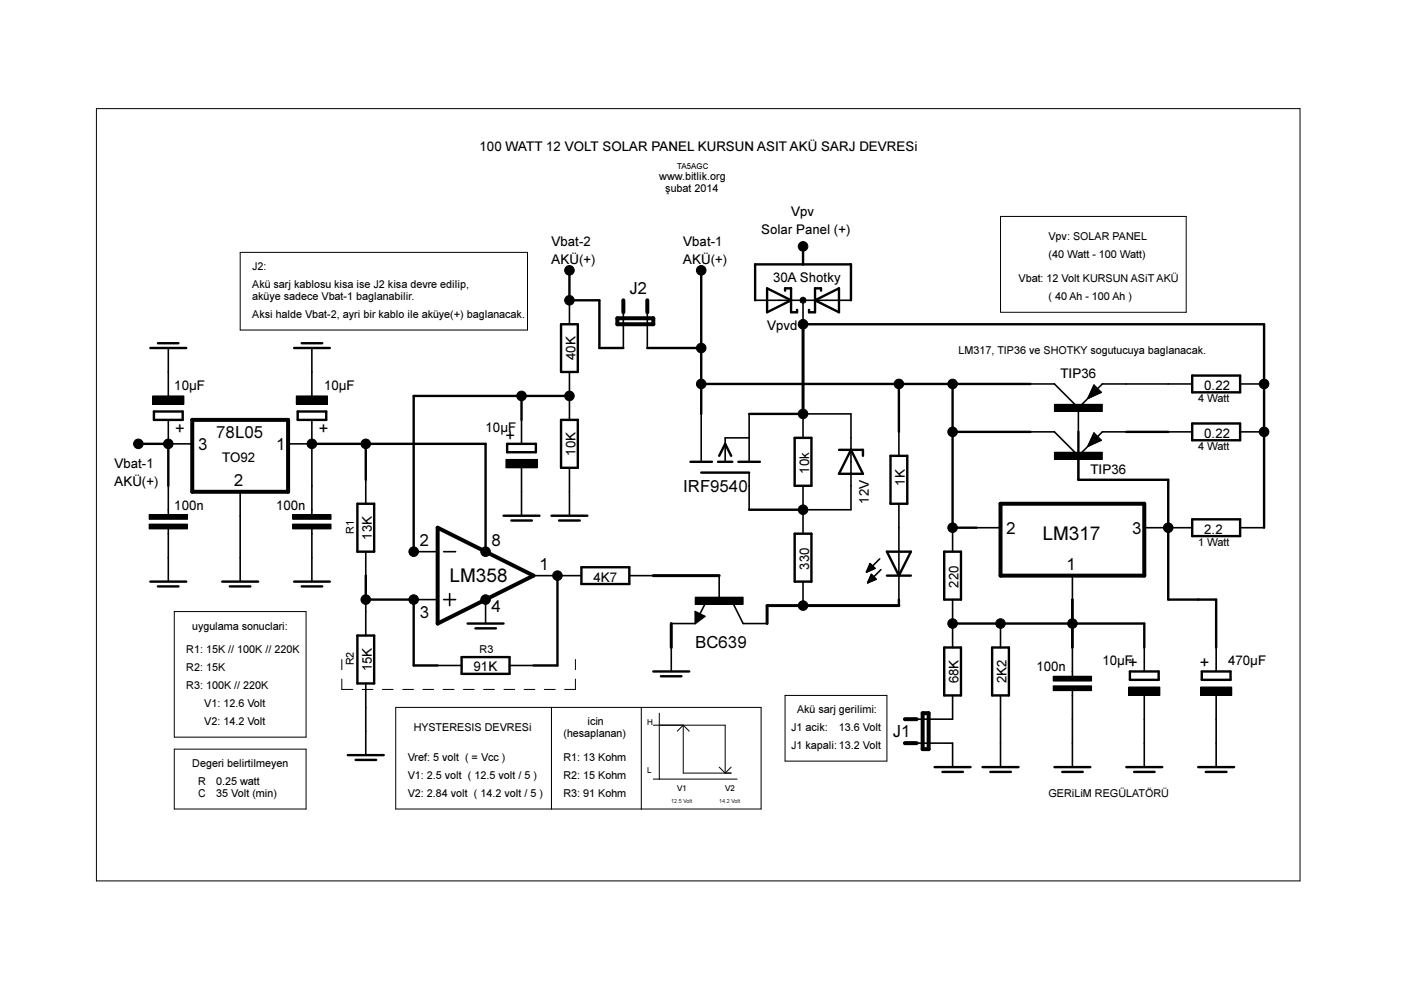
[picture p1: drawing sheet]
<svg xmlns="http://www.w3.org/2000/svg" width="297mm" height="210mm" viewBox="0 0 297 210" stroke-linecap="round" stroke-linejoin="round" font-family="sans-serif">
<g fill="none" stroke="#000" stroke-width=".21">
<path d="M20.4 23h255.2v163.8h-255.2zM50.9 53.5h60.9v16.5h-60.9zM212.1 45.9h39.4v20.3h-39.4zM32.4 83.9h6.6v1.8h-6.6zM62.8 83.9h6.6v1.8h-6.6zM107.3 97.4h6.6v1.8h-6.6zM223.6 95.9h10.1v1.5h-10.1zM223.6 85.7h10.1v1.5h-10.1zM31.6 111.1h8.1v1h-8.1zM31.6 109.1h8.1v1h-8.1zM62.1 111.1h8.1v1h-8.1zM62.1 109.1h8.1v1h-8.1z"/>
<path d="M37 129.7h27.9v26.6h-27.9zM72.5 139.8v2.2M122 139.8v2.2M147.4 126.6h10.2v1.5h-10.2zM37 158.8h27.9v12.7h-27.9zM72.5 144v2.2h2.3M76.8 146.2h2.3M81.1 146.2h2.3M83.9 150h77.5v21.5h-77.5zM85.4 146.2h2.3M89.7 146.2h2.2M93.9 146.2h2.4"/>
<path d="M98.3 146.2h2.2M102.5 146.2h2.3M106.8 146.2h2.3M111.1 146.2h2.3M115.4 146.2h2.3M116.9 150v21.5M122 144v2.2h-2.3M136 150v21.5M138.5 153.8h15.3v10.1M139.8 151.2v14M144.9 153.8v10.1h10.1M144.9 153.8l-1.3 1.2"/>
<path d="M144.9 153.8l1.2 1.2M166.5 147.4h21.5v14h-21.5zM223.3 145.4h8.1v1h-8.1zM223.3 143.4h8.1v1h-8.1zM239.3 145.7h6.6v1.7h-6.6zM254.5 145.7h6.7v1.7h-6.7zM138.5 165.2h17.8M152.5 162.6l1.3 1.3M155 162.6l-1.2 1.3"/>
<circle cx="120.7" cy="57.3" r="1.01"/>
<circle cx="148.7" cy="57.3" r="1.01"/>
<circle cx="170.3" cy="52.2" r="1.01"/>
<circle cx="120.7" cy="63.7" r="1.01"/>
<circle cx="148.7" cy="73.8" r="1.01"/>
<circle cx="170.3" cy="63.7" r=".67"/>
<circle cx="170.3" cy="68.8" r="1.01"/>
<circle cx="29.3" cy="94.1" r="1.01"/>
<circle cx="35.7" cy="94.1" r="1.01"/>
<circle cx="66.1" cy="94.1" r="1.01"/>
<circle cx="77.6" cy="94.1" r="1.01"/>
<circle cx="110.6" cy="83.9" r="1.01"/>
<circle cx="120.7" cy="83.9" r="1.01"/>
<circle cx="148.7" cy="81.4" r="1.01"/>
<circle cx="170.3" cy="87.8" r="1.01"/>
<circle cx="190.6" cy="81.4" r="1.01"/>
<circle cx="202" cy="81.4" r="1.01"/>
<circle cx="202" cy="91.6" r="1.01"/>
<circle cx="268" cy="81.4" r="1.01"/>
<circle cx="268" cy="91.6" r="1.01"/>
<circle cx="87.7" cy="117" r="1.01"/>
<circle cx="103" cy="117" r="1.01"/>
<circle cx="170.3" cy="108.1" r="1.01"/>
<circle cx="202" cy="111.9" r="1.01"/>
<circle cx="247.7" cy="111.9" r="1.01"/>
<circle cx="77.6" cy="127.1" r="1.01"/>
<circle cx="87.7" cy="127.1" r="1.01"/>
<circle cx="103" cy="127.1" r="1.01"/>
<circle cx="118.2" cy="122" r="1.01"/>
<circle cx="170.3" cy="128.4" r="1.01"/>
<circle cx="202" cy="132.2" r="1.01"/>
<circle cx="212.1" cy="132.2" r="1.01"/>
<circle cx="227.4" cy="132.2" r="1.01"/>
</g>
<g fill="none" stroke="#000" stroke-width=".34">
<path d="M35.7 73.8v10.1M66.1 73.8v10.1M120.7 63.7v5M120.7 78.9v10.1M132.2 66.2v7.6M137.2 66.2v7.6M160.1 63.7h20.3M170.3 63.7v5M35.7 89v5.1h5.1M61.1 94.1h5M66.1 89v20.1M110.6 89v5.1"/>
<path d="M110.6 99.2v10.1M120.7 99.2v10.1M148.7 87.8v10.1M158.8 87.8v10.1M158.8 92.8h-5v5.1M170.3 92.8v-5h10.1v20.3h-10.1M190.6 91.6v5M218.5 81.4h5.1l5 5.1M218.5 91.6h5.1l5 5M228.6 86.5v5.1M228.6 96.6v5.1M230.9 94.4l-2.3 2.2"/>
<path d="M230.9 84.2l-2.3 2.3M231.9 91.8l1.6 1.5-2.8 1.3zM231.9 81.7l1.6 1.5-2.8 1.3zM238.8 91.6h-5.1l-1.3 1.2M247.7 91.6h5.1M252.8 81.4h-19.1l-1.3 1.3M262.9 81.4h5.1M262.9 91.6h5.1M35.7 103v6.1M35.7 112.1v11.2M50.9 104.3v19M66.1 112.1v11.2"/>
<path d="M77.6 101.7v5.1M77.6 117v17.7M87.7 117h5.1M94.1 117h2.5M158.8 100.4v7.7M170.3 103v10.2M184.4 119.8h.3M184.4 119.5h.1M184.5 119.5l-.8 1.8M184.5 119.5l1 1-1.8 .8M186.5 118.5l-2.8 2.8M190.6 106.8v20.3"/>
<path d="M202 111.9v5.1M207 111.9h5.1M242.6 111.9h10.2M262.9 111.9h5.1M87.7 127.1h5.1M94.1 127.1h2.5M95.3 125.9v2.5M103 127.1v5.1M113.1 122h10.2M133.4 122h5.1M142.3 132.2h5.1M142.3 137.3v5.1"/>
<path d="M147.4 129.7l2 1-2 1.5zM149.6 127.7l-1.2 2.5M152.5 122v5.1M155.5 128.1l2.1 4.1h5M170.3 123.3v5.1M183.7 121.2h.2M183.9 120.9h.5M183.9 120.7h1.1M184.1 120.5h1.4M184.1 123.4h.3M184.1 120.2h1.1M184.1 123.1h.9"/>
<path d="M184.2 122.9h1.3M184.3 120h.7M184.4 122.6h1.2M184.4 122.4h.9M184.6 122.2h.5M184.7 121.9h.2M184.7 121.8l1.1 1-1.8 .8zM186.8 120.8l-2.8 2.8M202 127.1v10.2M212.1 132.2v5.1M227.4 122v5.1M227.4 137.3v6.1"/>
<path d="M242.6 137.3v5.1M257.8 137.3v5.1M77.6 144.9v15.2M92.8 141.1h5.1M108 141.1h5.1M194.3 157.6h7.7v5M202 147.4v5.1h-7.7M212.1 147.4v15.2M227.4 146.4v16.2M242.6 147.4v15.2M257.8 147.4v15.2"/>
</g>
<g fill="#000">
<path d="M32.4 83.9h6.6v1.8h-6.6z" fill-rule="evenodd"/>
<path d="M62.8 83.9h6.6v1.8h-6.6z" fill-rule="evenodd"/>
<path d="M107.3 97.4h6.6v1.8h-6.6z" fill-rule="evenodd"/>
<path d="M223.6 95.9h10.1v1.5h-10.1z" fill-rule="evenodd"/>
<path d="M223.6 85.7h10.1v1.5h-10.1z" fill-rule="evenodd"/>
<path d="M31.6 111.1h8.1v1h-8.1z" fill-rule="evenodd"/>
<path d="M31.6 109.1h8.1v1h-8.1z" fill-rule="evenodd"/>
<path d="M62.1 111.1h8.1v1h-8.1z" fill-rule="evenodd"/>
<path d="M62.1 109.1h8.1v1h-8.1z" fill-rule="evenodd"/>
<path d="M147.4 126.6h10.2v1.5h-10.2z" fill-rule="evenodd"/>
<path d="M223.3 145.4h8.1v1h-8.1z" fill-rule="evenodd"/>
<path d="M223.3 143.4h8.1v1h-8.1z" fill-rule="evenodd"/>
<path d="M239.3 145.7h6.6v1.7h-6.6z" fill-rule="evenodd"/>
<path d="M254.5 145.7h6.7v1.7h-6.7z" fill-rule="evenodd"/>
<circle cx="120.7" cy="57.3" r="1.01"/>
<circle cx="148.7" cy="57.3" r="1.01"/>
<circle cx="170.3" cy="52.2" r="1.01"/>
<circle cx="120.7" cy="63.7" r="1.01"/>
<circle cx="148.7" cy="73.8" r="1.01"/>
<circle cx="170.3" cy="63.7" r=".67"/>
<circle cx="170.3" cy="68.8" r="1.01"/>
<circle cx="29.3" cy="94.1" r="1.01"/>
<circle cx="35.7" cy="94.1" r="1.01"/>
<circle cx="66.1" cy="94.1" r="1.01"/>
<circle cx="77.6" cy="94.1" r="1.01"/>
<circle cx="110.6" cy="83.9" r="1.01"/>
<circle cx="120.7" cy="83.9" r="1.01"/>
<circle cx="148.7" cy="81.4" r="1.01"/>
<circle cx="170.3" cy="87.8" r="1.01"/>
<circle cx="190.6" cy="81.4" r="1.01"/>
<circle cx="202" cy="81.4" r="1.01"/>
<circle cx="202" cy="91.6" r="1.01"/>
<circle cx="268" cy="81.4" r="1.01"/>
<circle cx="268" cy="91.6" r="1.01"/>
<circle cx="87.7" cy="117" r="1.01"/>
<circle cx="103" cy="117" r="1.01"/>
<circle cx="170.3" cy="108.1" r="1.01"/>
<circle cx="202" cy="111.9" r="1.01"/>
<circle cx="247.7" cy="111.9" r="1.01"/>
<circle cx="77.6" cy="127.1" r="1.01"/>
<circle cx="87.7" cy="127.1" r="1.01"/>
<circle cx="103" cy="127.1" r="1.01"/>
<circle cx="118.2" cy="122" r="1.01"/>
<circle cx="170.3" cy="128.4" r="1.01"/>
<circle cx="202" cy="132.2" r="1.01"/>
<circle cx="212.1" cy="132.2" r="1.01"/>
<circle cx="227.4" cy="132.2" r="1.01"/>
</g>
<g fill="none" stroke="#000" stroke-width=".51">
<path d="M120.7 57.3v6.4h6.4v10.1h5.1M148.7 57.3v30.5M170.3 52.2v3.8M31.9 73.8h7.6M33.5 72.8h4.3M62.4 73.8h7.5M64 72.8h4.3M119 68.7h3.5v10.2h-3.5zM137.2 73.8h11.5M160.1 63.7v-7.7h20.3v7.7M162.6 61.1l5.1 2.6-5.1 2.5zM166.5 61.6v-.5h1.2v5.1h1.3v-.5"/>
<path d="M170.3 68.7h97.7v43.2M172.8 63.7l5.1-2.6v5.1zM174.1 61.6v-.5h-1.3v5.1h-1.3v-.5M252.8 79.6h10.1v3.6h-10.1zM29.3 94.1h6.4v8.9M32.6 87.2h6.1v1.8h-6.1zM63.1 87.2h6.1v1.8h-6.1zM66.1 94.1h36.9v22.9M77.6 94.1v7.6M107.5 94.1h6.1v1.8h-6.1zM110.6 83.9v5.1M119 89h3.5v10.2h-3.5z"/>
<path d="M120.7 83.9h-33v33.1M146.4 97.9h4.6M148.7 81.4h69.8M152.2 97.9h3.1M152.5 96.6l1.3-2.5 1.2 2.5M156.5 97.9h4.6M158.8 87.8h11.5M168.5 92.8h3.5v10.2h-3.5zM177.9 95.4h5.1v1.2M180.4 95.4l2.6 5.1h-5.1zM188.8 96.6h3.6v10.2h-3.6zM190.6 81.4v10.2"/>
<path d="M202 81.4v30.5h5M202 91.6h16.5M228.6 91.6v10.1h19.1v25.4h10.1v10.2M231.9 92.3l1.1 1-2.1 1.1zM231.9 92.8l.5 .5M231.9 82.2l1.1 1-2.1 1zM231.9 82.7l.5 .5M232.4 92.8l-1.5 1.6M232.4 82.7l-1.5 1.5M238.8 91.6h8.9M252.8 89.8h10.1v3.5h-10.1zM75.8 106.8h3.5v10.2h-3.5z"/>
<path d="M106.8 109.3h7.6M108.4 110.4h4.4M116.9 109.3h7.6M118.5 110.4h4.4M148.7 100.2h10.1M158.8 108.1h11.5M168.5 113.2h3.5v10.1h-3.5zM188 117h5.1l-2.5 5zM200.2 117h3.5v10.1h-3.5zM252.8 110.1h10.1v3.6h-10.1zM31.9 123.3h7.6M33.5 124.3h4.3"/>
<path d="M47.1 123.3h7.6M48.7 124.3h4.4M62.4 123.3h7.5M64 124.3h4.3M75.8 134.7h3.5v10.2h-3.5zM77.6 122v5.1h10.1v14h5.1M97.9 139.3h10.1v3.6h-10.1zM99.1 132.2h7.7M100.8 133.2h4.4M118.2 122v19.1h-5.1M123.3 120.3h10.1v3.5h-10.1zM147.7 130.2v1.5l1.2-1-1-.5v.7l.5-.2"/>
<path d="M188 122h5.1M190.6 127.1v1.3M200.2 137.3h3.5v10.1h-3.5zM202 132.2h40.6v5.1M210.4 137.3h3.5v10.1h-3.5zM227.4 127.1v10.2M138.5 142.4h7.6M140.1 143.4h4.4M239.6 142.4h6.1v1.7h-6.1zM254.8 142.4h6.1v1.7h-6.1zM73.7 160.1h7.7M75.4 161.1h4.4"/>
<path d="M198.2 162.6h7.6M199.8 163.7h4.4M208.3 162.6h7.6M210 163.7h4.3M223.6 162.6h7.6M225.2 163.7h4.4M238.8 162.6h7.6M240.4 163.7h4.4M254 162.6h7.7M255.6 163.7h4.5"/>
</g>
<path d="M130.9 67.5h7.6v1.2h-7.6zM132.2 63.7v2.5M137.2 63.7v2.5M40.8 89h20.3v15.3h-20.3zM92.8 111.9l20.3 10.1-20.3 10.2zM212.1 106.8h30.5v15.2h-30.5zM191.9 152.5h2.4M191.9 157.6h2.4M195.6 151.2h1.3v7.6h-1.3z" fill="none" stroke="#000" stroke-width=".85"/>
<path d="M170.3 68.7v19.1M138.5 122h14M142.3 132.2v5.1M190.6 128.4h-28v3.8" fill="none" stroke="#000" stroke-width=".63"/>
<g font-size="4">
<text x="221" y="114.4">LM317</text>
<text x="95.3" y="123.3">LM358</text>
</g>
<g font-size="3.6">
<text x="133.4" y="62.4">J2</text>
<text x="39.4" y="91.9" transform="rotate(-90 39.4 91.9)">+</text>
<text x="42" y="95.4">3</text>
<text x="45.8" y="92.8">78L05</text>
<text x="58.5" y="95.4">1</text>
<text x="69.8" y="91.9" transform="rotate(-90 69.8 91.9)">+</text>
<text x="109.4" y="93.3" transform="rotate(-90 109.4 93.3)">+</text>
<text x="49.7" y="103">2</text>
<text x="144.9" y="104.3">IRF9540</text>
<text x="213.4" y="113.2">2</text>
<text x="240.1" y="113.2">3</text>
<text x="89" y="115.7">2</text>
<text x="104.2" y="115.7">8</text>
<text x="114.4" y="120.8">1</text>
<text x="226.1" y="120.8">1</text>
<text x="89" y="130.9">3</text>
<text x="104.2" y="129.7">4</text>
<text x="147.4" y="137.3">BC639</text>
<text x="241.5" y="141.5" transform="rotate(-90 241.5 141.5)">+</text>
<text x="256.7" y="141.5" transform="rotate(-90 256.7 141.5)">+</text>
<text x="189.3" y="156.3">J1</text>
</g>
<g font-size="2.8">
<text x="101.7" y="31.9">100 WATT 12 VOLT SOLAR PANEL KURSUN ASIT AKÜ SARJ DEVRESi</text>
<text x="167.7" y="45.9">Vpv</text>
<text x="116.9" y="52.2">Vbat-2</text>
<text x="144.9" y="52.2">Vbat-1</text>
<text x="161.4" y="49.7">Solar Panel (+)</text>
<text x="116.9" y="56">AKÜ(+)</text>
<text x="144.9" y="56">AKÜ(+)</text>
<text x="163.9" y="59.9">30A Shotky</text>
<text x="162.6" y="70">Vpvd</text>
<text x="122" y="76.3" transform="rotate(-90 122 76.3)">40K</text>
<text x="37" y="82.7">10µF</text>
<text x="68.7" y="82.7">10µF</text>
<text x="224.8" y="80.1">TIP36</text>
<text x="255.3" y="82.7">0.22</text>
<text x="103" y="91.6">10µF</text>
<text x="255.3" y="92.8">0.22</text>
<text x="24.3" y="99.2">Vbat-1</text>
<text x="47.1" y="97.9">TO92</text>
<text x="122" y="96.6" transform="rotate(-90 122 96.6)">10K</text>
<text x="171.5" y="100.5" transform="rotate(-90 171.5 100.5)">10k</text>
<text x="231.2" y="100.5">TIP36</text>
<text x="24.3" y="103">AKÜ(+)</text>
<text x="184.2" y="106.8" transform="rotate(-90 184.2 106.8)">12V</text>
<text x="191.9" y="103" transform="rotate(-90 191.9 103)">1K</text>
<text x="37" y="108.1">100n</text>
<text x="58.5" y="108.1">100n</text>
<text x="255.3" y="113.2">2.2</text>
<text x="78.8" y="114.4" transform="rotate(-90 78.8 114.4)">13K</text>
<text x="125.8" y="123.3">4K7</text>
<text x="171.5" y="120.8" transform="rotate(-90 171.5 120.8)">330</text>
<text x="203.2" y="124.6" transform="rotate(-90 203.2 124.6)">220</text>
<text x="78.8" y="142.4" transform="rotate(-90 78.8 142.4)">15K</text>
<text x="100.4" y="142.4">91K</text>
<text x="219.7" y="142.4">100n</text>
<text x="233.7" y="141.1">10µF</text>
<text x="260.4" y="141.1">470µF</text>
<text x="203.2" y="144.9" transform="rotate(-90 203.2 144.9)">68K</text>
<text x="213.4" y="144.9" transform="rotate(-90 213.4 144.9)">2K2</text>
</g>
<g font-size="2.3">
<text x="139.8" y="38.3">www.bitlik.org</text>
<text x="141.1" y="40.8">şubat 2014</text>
<text x="222.3" y="51">Vpv: SOLAR PANEL</text>
<text x="53.5" y="57.3">J2:</text>
<text x="215.9" y="59.9">Vbat: 12 Volt KURSUN ASiT AKÜ</text>
<text x="222.3" y="54.8">(40 Watt - 100 Watt)</text>
<text x="53.5" y="61.1">Akü sarj kablosu kisa ise J2 kisa devre edilip,</text>
<text x="53.5" y="63.7">aküye sadece Vbat-1 baglanabilir.</text>
<text x="222.3" y="63.7">( 40 Ah - 100 Ah )</text>
<text x="53.5" y="67.5">Aksi halde Vbat-2, ayri bir kablo ile aküye(+) baglanacak.</text>
<text x="203.2" y="75.1">LM317, TIP36 ve SHOTKY sogutucuya baglanacak.</text>
<text x="254" y="85.2">4 Watt</text>
<text x="254" y="95.4">4 Watt</text>
<text x="75" y="113.2" transform="rotate(-90 75 113.2)">R1</text>
<text x="254" y="115.7">1 Watt</text>
<text x="40.8" y="133.5">uygulama sonuclari:</text>
<text x="39.5" y="138.6">R1: 15K // 100K // 220K</text>
<text x="39.5" y="142.4">R2: 15K</text>
<text x="75" y="141.1" transform="rotate(-90 75 141.1)">R2</text>
<text x="101.7" y="138.6">R3</text>
<text x="39.5" y="146.2">R3: 100K // 220K</text>
<text x="43.3" y="150">V1: 12.6 Volt</text>
<text x="43.3" y="153.8">V2: 14.2 Volt</text>
<text x="87.7" y="155">HYSTERESIS DEVRESi</text>
<text x="124.5" y="153.8">icin</text>
<text x="167.7" y="155">J1 acik:</text>
<text x="169" y="151.3">Akü sarj gerilimi:</text>
<text x="177.9" y="155">13.6 Volt</text>
<text x="86.4" y="161.4">Vref: 5 volt ( = Vcc )</text>
<text x="119.5" y="161.4">R1: 13 Kohm</text>
<text x="119.5" y="156.3">(hesaplanan)</text>
<text x="167.7" y="158.8">J1 kapali: 13.2 Volt</text>
<text x="40.8" y="162.6">Degeri belirtilmeyen</text>
<text x="42" y="166.5">R</text>
<text x="45.8" y="166.5">0.25 watt</text>
<text x="86.4" y="165.2">V1: 2.5 volt ( 12.5 volt / 5 )</text>
<text x="119.5" y="165.2">R2: 15 Kohm</text>
<text x="42" y="169">C</text>
<text x="45.8" y="169">35 Volt (min)</text>
<text x="86.4" y="169">V2: 2.84 volt ( 14.2 volt / 5 )</text>
<text x="119.5" y="169">R3: 91 Kohm</text>
<text x="222.3" y="169">GERiLiM REGÜLATÖRÜ</text>
</g>
<g font-size="1.7">
<text x="143.6" y="35.7">TA5AGC</text>
<text x="137.2" y="153.8">H</text>
<text x="137.2" y="163.9">L</text>
<text x="143.6" y="167.7">V1</text>
<text x="153.8" y="167.7">V2</text>
</g>
<g font-size="1.1">
<text x="142.3" y="170.3">12.5 Volt</text>
<text x="152.5" y="170.3">14.2 Volt</text>
</g>
</svg>
